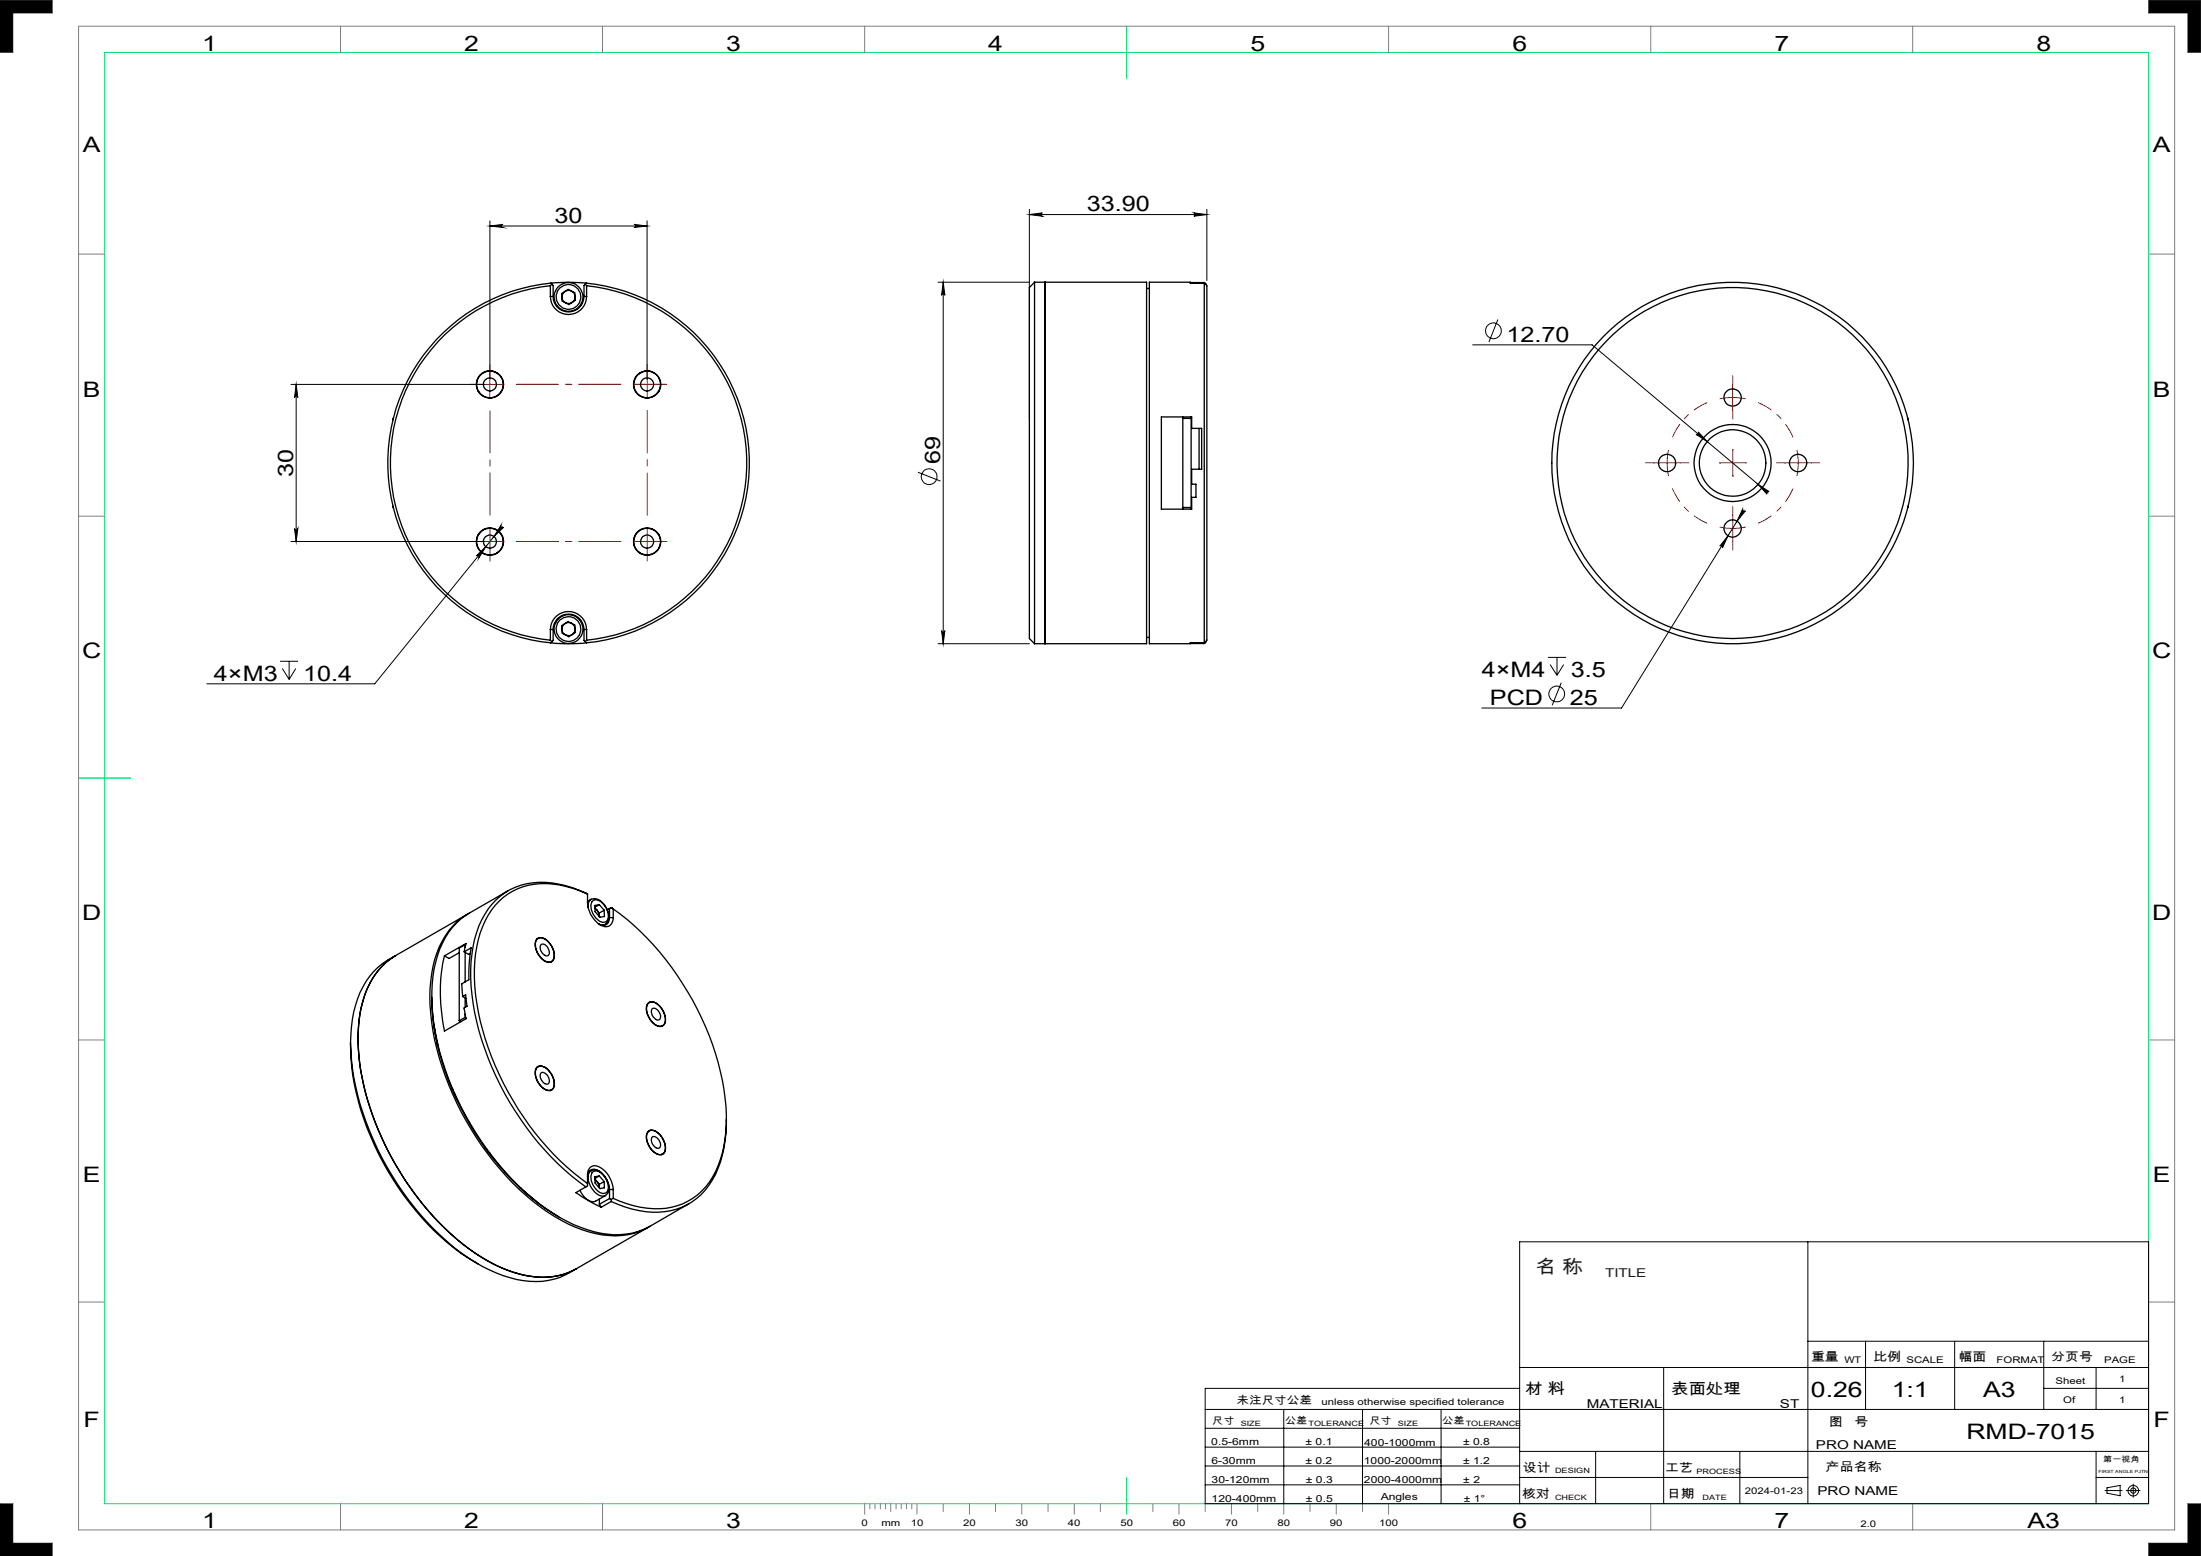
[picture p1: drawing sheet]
<svg xmlns="http://www.w3.org/2000/svg" width="420mm" height="297mm" viewBox="0 0 420 297" stroke-linecap="round" stroke-linejoin="round" font-family="sans-serif">
<path d="M0 0v10M410 0h10M0 297h10M420 287v10" fill="none" stroke="#6a6a6a" stroke-width=".25"/>
<path d="M20 10h390v277h-390zM215 5v10M15 148.5h10M215 282v7" fill="none" stroke="#00e171" stroke-width=".19"/>
<g fill="none" stroke="#808080" stroke-width=".19">
<path d="M0 0h10v2.5h-7.5v7.5h-2.5M15 5h400v287h-400zM65 5v5M115 5v5M165 5v5M265 5v5M315 5v5M365 5v5M410 0v2.5h7.5v7.5h2.5v-10M15 48.5h5M410 48.5h5M15 98.5h5"/>
<path d="M410 98.5h5M15 198.5h5M410 198.5h5M15 248.5h5M410 248.5h5M0 297v-10h2.5v7.5h7.5v2.5M65 287v5M115 287v5M165 287v2M166 287v1M167 287v1M168 287v1"/>
<path d="M169 287v1M170 287v1.5M171 287v1M172 287v1M173 287v1M174 287v1M175 287v2M180 287v1.5M185 287v2M190 287v1.5M195 287v2M200 287v1.5"/>
<path d="M205 287v2M210 287v1.5M220 287v1.5M225 287v2M230 287v1.5M235 287v2M240 287v1.5M245 287v2M250 287v1.5M255 287v2M260 287v1.5M265 287v2"/>
<path d="M315 287v5M365 287v5M420 287h-2.5v7.5h-7.5v2.5h10"/>
</g>
<path d="M0 0v10h2.5v-7.5h7.5v-2.5zM0 287v10h10v-2.5h-7.5v-7.5zM417.5 287v7.5h-7.5v2.5h10v-10zM410 0v2.5h7.5v7.5h2.5v-10z" fill-rule="evenodd" fill="#000"/>
<g fill="none" stroke="#000" stroke-width=".19">
<path d="M196.4 40v40M230.3 40v13.5M93.5 42.2v30.2M93.5 43.1h30M93.5 43.1l2.5-.3a.3 .3 0 0 0-.3 .3 .3 .3 0 0 0 .3 .3zM121 42.8l2.5 .3-2.5 .3a.3 .3 0 0 0 .3-.3 .3 .3 0 0 0-.3-.3zM123.5 42.2v30.2M179 53.9h17.4M180 53.9v69M180 53.9l.3 2.5a.32 .32 0 0 0-.3-.3 .32 .32 0 0 0-.3 .3zM196.4 41h33.9M196.4 41l2.5-.4a.32 .32 0 0 0-.3 .4 .32 .32 0 0 0 .3 .3z"/>
<path d="M227.8 40.6l2.5 .4-2.5 .3a.32 .32 0 0 0 .3-.3 .32 .32 0 0 0-.3-.4zM55.5 73.4h37M56.5 73.4l.3 2.5a.32 .32 0 0 0-.3-.3 .32 .32 0 0 0-.3 .3zM56.5 73.4v30M281 65.8h22.8l33.6 28.3M285.8 61l-1.7 4.3M175.2 90.1l4.3 1.7M324.1 82.4l1.7 1.9-2.2-1.4a.31 .31 0 0 0 .5 0 .31 .31 0 0 0 0-.5zM332.5 97.2a.31 .31 0 0 0 .1 .4 .31 .31 0 0 0 .5-.1l-1.6 2zM332.8 97.4l-23.4 37.7h-26.6M335.5 92.5l2.1 1.3a.31 .31 0 0 0-.5 .1 .31 .31 0 0 0 .1 .4zM55.5 103.4h37"/>
<path d="M56.2 100.9a.32 .32 0 0 0 .3 .3 .32 .32 0 0 0 .3-.3l-.3 2.5zM90.9 106.1l1.8-1.8-1.3 2.2a.32 .32 0 0 0-.1-.4 .32 .32 0 0 0-.4 0zM95.6 100.3a.32 .32 0 0 0 .1 .4 .32 .32 0 0 0 .4-.1l-1.8 1.8zM95.8 100.5l-24.3 30h-32M329.7 102.3l-1 2.3a.29 .29 0 0 0-.1-.5 .29 .29 0 0 0-.4 .1zM53.4 126.2h3.5M53.9 127.6l1.3 2.1M55.2 126.2v3.5M56.4 127.6l-1.2 2.1M179 122.9h17.4M179.7 120.4a.32 .32 0 0 0 .3 .3 .32 .32 0 0 0 .3-.3l-.3 2.5zM295.4 125.5h3.4"/>
<path d="M295.8 126.9l1.3 2M297.1 125.5v3.4M297.9 130.3l-1.7 4.3M298.4 126.9l-1.3 2M345 237v50M345 256h65M356 256v13M373 256v13M390 256v13M230 269h180M230 279.8h60M230 276.2h60"/>
<path d="M230 272.6h60M245 269v18M260 269v18M275 269v18M290 265h-60v22h180v-50h-120v50M290 277h120M290 261h120M304.5 277v10M317.5 261v26M332 277v10M390 265h20M400 261v8"/>
<path d="M400 277v10M230 283.4h60M290 282h55M400 282h10M401.7 284.5h3.3M402.1 284l2.5-.5v2l-2.5-.5zM405.7 284.5h2.7M407.1 283.3v2.5"/>
<circle cx="285" cy="63.1" r="1.51"/>
<circle cx="177.3" cy="91" r="1.51"/>
<circle cx="297" cy="132.5" r="1.51"/>
<circle cx="407.1" cy="284.5" r=".49"/>
<circle cx="407.1" cy="284.5" r="1.01"/>
</g>
<path d="M318.1 88.4l.3 2.4M318.1 88.4l.3-2.5M343.1 88.4l-.2-2.5M343.1 88.4l-.2 2.4M330.6 100.9l2.5-.3M330.6 100.9l-2.4-.3" fill="none" stroke="#f00" stroke-width=".19" stroke-dasharray="15.2 1.3 1.3 1.3" stroke-linecap="butt"/>
<path d="M325.8 76.8a12.5 12.5 0 0 0-6.7 6.7M319.1 93.2a12.5 12.5 0 0 0 6.7 6.7M335.5 99.9a12.5 12.5 0 0 0 6.6-6.7M342.1 83.5a12.5 12.5 0 0 0-6.6-6.7" fill="none" stroke="#f00" stroke-width=".19" stroke-dasharray="15.2 1.3 1.3 1.3" stroke-dashoffset="12.3" stroke-linecap="butt"/>
<path d="M91 73.4h5M93.5 70.9v5M328.1 76.1a12.6 12.6 0 0 1 5 0M330.6 73.4v5" fill="none" stroke="#f00" stroke-width=".19"/>
<g fill="none" stroke="#f00" stroke-width=".19" stroke-dasharray="15.2 1.3 1.3 1.3">
<path d="M91 73.4h-1.2M93.5 70.9v-1.3M123.5 73.4v-2.5M123.5 73.4h-2.5M123.5 73.4v2.5M123.5 73.4h2.5M123.5 70.9v-1.3M126 73.4h1.3M330.6 73.4v-1.7M330.6 78.4v1.6M315.6 88.4h-1.6M318.1 88.4h-2.5"/>
<path d="M318.1 88.4h2.5M320.6 88.4h1.7M328.1 88.4h.1M330.6 98.4v-1.7M330.6 88.4v-2.5M330.6 88.4h-2.5M330.6 88.4v2.5M330.6 88.4h2.5M330.6 85.9h.1M330.6 90.9h.1M333.1 88.4h.1M340.6 88.4h-1.6"/>
<path d="M343.1 88.4h2.5M343.1 88.4h-2.5M345.6 88.4h1.7M91 103.4h-1.2M93.5 103.4v-2.5M93.5 103.4h-2.5M93.5 103.4v2.5M93.5 103.4h2.5M93.5 105.9v1.2M123.5 103.4v-2.5M123.5 103.4h-2.5M123.5 103.4v2.5"/>
<path d="M123.5 103.4h2.5M123.5 105.9v1.2M126 103.4h1.3M330.6 100.9v2.5M330.6 100.9v-2.5M330.6 103.4v1.6"/>
</g>
<path d="M98.5 73.4h20M93.5 98.4v-20M123.5 98.4v-20M98.5 103.4h20" fill="none" stroke="#f00" stroke-width=".19" stroke-dasharray="15.2 1.3 1.3 1.3" stroke-dashoffset="7.1"/>
<g fill="#000">
<path d="M93.5 43.1l2.5-.3a.3 .3 0 0 0-.3 .3 .3 .3 0 0 0 .3 .3zM121 42.8l2.5 .3-2.5 .3a.3 .3 0 0 0 .3-.3 .3 .3 0 0 0-.3-.3z"/>
<path d="M180 53.9l.3 2.5a.32 .32 0 0 0-.3-.3 .32 .32 0 0 0-.3 .3zM179.7 120.4a.32 .32 0 0 0 .3 .3 .32 .32 0 0 0 .3-.3l-.3 2.5z"/>
<path d="M196.4 41l2.5-.4a.32 .32 0 0 0-.3 .4 .32 .32 0 0 0 .3 .3zM227.8 40.6l2.5 .4-2.5 .3a.32 .32 0 0 0 .3-.3 .32 .32 0 0 0-.3-.4z"/>
<path d="M56.5 73.4l.3 2.5a.32 .32 0 0 0-.3-.3 .32 .32 0 0 0-.3 .3zM56.2 100.9a.32 .32 0 0 0 .3 .3 .32 .32 0 0 0 .3-.3l-.3 2.5z"/>
<path d="M95.6 100.3l-1.3 2.1 1.8-1.8a.31 .31 0 0 1-.4 .1 .31 .31 0 0 1-.1-.4zM90.9 106.1a.31 .31 0 0 1 .4 0 .31 .31 0 0 1 .1 .4l1.3-2.2zM332.5 97.2l-1 2.3 1.6-2a.31 .31 0 0 1-.5 .1 .31 .31 0 0 1-.1-.4zM329.7 102.3l-1.5 1.9a.29 .29 0 0 1 .4 0 .29 .29 0 0 1 .1 .4zM335.5 92.5l1.7 1.8a.32 .32 0 0 1 0-.4 .32 .32 0 0 1 .4-.1zM324.1 82.4a.31 .31 0 0 1 0 .5 .31 .31 0 0 1-.5 0l2.2 1.4z"/>
</g>
<g fill="none" stroke="#000" stroke-width=".25">
<path d="M105 56.6a3.5 3.5 0 0 0 3.5 3.4 3.5 3.5 0 0 0 3.4-3.4M105 54.5a34 34 0 0 0-30.5 33.9 34 34 0 0 0 30.5 33.8M105 56.6h.6M105 54.5v2.1M105.1 54a34.5 34.5 0 0 0-31.1 34.4 34.5 34.5 0 0 0 31.1 34.3M105.1 54a32.9 32.9 0 0 1 6.8 0M105.1 54l.5 .5v2.1M105.3 54.3l-.3 .2M105.6 56.6a2.95 2.95 0 0 0 2.9 2.9 2.95 2.95 0 0 0 2.9-2.9M107.2 56l1.2-.8 1.3 .7 .1 1.4-1.3 .8-1.2-.6zM111.4 56.6h.5M111.7 54.3l.2 .2"/>
<path d="M111.9 54a34.5 34.5 0 0 1 31.1 34.4 34.5 34.5 0 0 1-31.1 34.3M111.9 54l-.5 .5v2.1M111.9 54.5a34 34 0 0 1 30.6 33.9 34 34 0 0 1-30.6 33.8M111.9 54.5v2.1M197.4 53.9h21.4v69h-21.4M197.4 53.9l-1 1v67l1 1M197.4 53.9v69M199.4 53.9v69zM218.8 55.1h.5M227.1 53.9h2.6M229.7 53.9l.3 .1 .1 .3M229.7 53.9v.1"/>
<path d="M229.8 54h-2.7v-.1h-7.8v69h7.8v-.2h2.7M229.8 54v68.7M229.8 54a.85 .85 0 0 1 .5 1.1v66.1a1.44 1.44 0 0 1-.5 1.5M75 79.9v.2M91.3 74.7l.3 .4M94.8 71.2l.4 .3M122.2 71.2l-.4 .3M125.7 74.7l-.3 .4M221.6 79.6h5.8v2.2h1.9v7.8h-1.9v2.8h.8v2.5h-.8v2.3h-5.8zM225.7 79.6v.3M225.7 79.9v17M225.7 79.9h1.6"/>
<path d="M227.3 79.6v.3M227.3 79.9v17M364.1 79.9h.1M364.1 79.9v.2M75 96.6v.3M225.7 96.9v.3M225.7 96.9h1.6M227.3 96.9v.3M228.8 81.8v7.8M364.1 96.9h.1M364.1 96.6v.3M91.6 101.7l-.3 .4"/>
<path d="M95.2 105.3l-.4 .3M107.2 119.4l1.2-.8 1.3 .7 .1 1.4-1.3 .8-1.2-.6zM121.8 105.3l.4 .3M125.4 101.7l.3 .4M105 120.2a3.5 3.5 0 0 1 3.5-3.5 3.5 3.5 0 0 1 3.4 3.5M105 120.2v2M105 120.2h.6M105 122.2l.3 .3M105.1 122.7a32.9 32.9 0 0 0 6.8 0M105.6 120.2a2.95 2.95 0 0 1 2.9-3 2.95 2.95 0 0 1 2.9 3M105.6 120.2v2l-.5 .5M111.4 120.2v2l.5 .5"/>
<path d="M111.4 120.2h.5M111.9 120.2v2M111.9 122.2l-.2 .3M218.8 121.7h.5M227.1 122.8h2.6M229.7 122.7v.1M230.1 122.4l-.1 .3-.3 .1M89.2 174.5l-13.7 7.9M89.4 174.4a15.1 15.1 0 0 0-7 11.5 40.9 40.9 0 0 0 3.3 21.2 55.6 55.6 0 0 0 17.4 23.3 25.1 25.1 0 0 0 14.3 5.5 12.6 12.6 0 0 0 6.5-1.7M96.9 170l-7.4 4.3a14.2 14.2 0 0 0-6.4 9.3 35.9 35.9 0 0 0 1.4 19 56.2 56.2 0 0 0 18.3 27.1 26.3 26.3 0 0 0 14.4 6 12.7 12.7 0 0 0 6.8-1.6l7.4-4.3M102.4 179.3a1.29 1.29 0 0 1 1.9 .2 3.6 3.6 0 0 1 1.3 3.7 1.14 1.14 0 0 1-1.8 .1 3.6 3.6 0 0 1-1.5-3.7zM102.6 179.1a1.77 1.77 0 0 1 2.3 1 2.89 2.89 0 0 1 .6 3.3 1.41 1.41 0 0 1-2-.3 3.5 3.5 0 0 1-1.2-3.8z"/>
<path d="M102.7 179.1l-.3 .1M112.1 172a2.11 2.11 0 0 1 3.3 .7 3 3 0 0 1 .6 3.3l-.5 .4M112.1 170.7a16.7 16.7 0 0 0-13.3-1.1 13 13 0 0 0-7.2 8.5 32.8 32.8 0 0 0 .5 18.4 55.3 55.3 0 0 0 20 29.4M112.8 171.7a1.34 1.34 0 0 0-.6 1.5M112.9 172.2a1.12 1.12 0 0 1 1.8-.1 3.3 3.3 0 0 1 1.2 3.5 1.12 1.12 0 0 1-1.7 .1 3.3 3.3 0 0 1-1.3-3.5zM113.5 173.4l.4 .3M113.5 173.3l.4 .4M113.9 173.7l.4 .7 .1 .6M113.9 173.7l.5 .6M114.2 176.3l.2 .1a1.19 1.19 0 0 0 1.1 0M114.4 174.3v.7M114.4 172.7l-.9 .1 .1 1.2 .9 1.1 .8-.2v-1.2"/>
<path d="M114.4 172.7l.9 1M114.4 172.7l-.9 .5M115.3 173.7l-.9 .6M115.5 176.4l-.3 .2M115.9 176.1l-.4 .3M116.3 175.2a1.25 1.25 0 0 1-.5 1.2 1.25 1.25 0 0 1-1.4 0M116.3 173.5v1.7M116.3 175.2h.7M116.3 175.2h-.1M116.6 173.2h.1M116.6 173.2l-.7 .5 .4-.2M116.6 173.2l.4 .3"/>
<path d="M116.6 173.2l-.3 .3M117 175.2a1.51 1.51 0 0 1-.7 1.5 1.51 1.51 0 0 1-1.8-.1 5.6 5.6 0 0 1-2.4-4.3v-1.7a17 17 0 0 0-13.8-1.2 13.6 13.6 0 0 0-7.7 9.9 36.1 36.1 0 0 0 1.3 19.1 56.7 56.7 0 0 0 18.6 27.2l1.3 1M117 173.5a54.6 54.6 0 0 1 21.5 37.7 23 23 0 0 1-3.1 14.4 12.1 12.1 0 0 1-12 5 20.4 20.4 0 0 1-6.4-1.9M117 173.5v1.7M66.9 199a48.6 48.6 0 0 0 8 26 46.4 46.4 0 0 0 16.4 16.3M72.7 184.7a18.6 18.6 0 0 0-4.3 12 47.1 47.1 0 0 0 5.9 23.5 53.1 53.1 0 0 0 16.4 19 24.2 24.2 0 0 0 13 4.6 12.4 12.4 0 0 0 6.3-1.6 13.7 13.7 0 0 1-10.7 1 34.3 34.3 0 0 1-15.8-10.1 56.1 56.1 0 0 1-15-30.9 25.8 25.8 0 0 1 1.9-14.1 12.7 12.7 0 0 1 5.1-5.7l-2.1 1.5zM75.5 182.4a14.6 14.6 0 0 0-8 10.8 38.5 38.5 0 0 0 2.3 20.9 55.9 55.9 0 0 0 18.1 25 26.3 26.3 0 0 0 13.2 5.5 13 13 0 0 0 7.4-1.6l15.2-8.7M82.4 190.3a50.9 50.9 0 0 0 9.4 27.7 47.4 47.4 0 0 0 14.8 14.3M82.8 195.5l.7 4M83.1 197.1h-.1M83.5 199.3v.1M84.8 182.5a32.5 32.5 0 0 0 0 14.3l4.1-2.4-.4-2 .6-.3-.2-2.2-.6 .3"/>
<path d="M87.6 181.9l-1.9 1-.9-.4M87.6 194.8l.3 .2M88.3 190.2l.6 .4M88.6 181.7l1.3-.8a28 28 0 0 0-.4 6.1l-1.4 .8 .2 2.4M88.6 181.7l.3-1.6-4.1 2.4M88.6 181.7l.8 .5 .3-.2M88.8 194.2l.1 .1M88.8 180.3v.5M88.8 181.8v5.6M88.8 190.5v1.8M88.8 193.6v.6M88.8 180.3l.1 .1"/>
<path d="M88.8 194.2l-1.2 .6M88.8 180.3l-1.2 .7v13.8M103.2 180.4a.9 .9 0 0 1 1.4 .5l.1 .4a.7 .7 0 0 1 .2 .7 .7 .7 0 0 1-.7 .5 1.67 1.67 0 0 1-1-2.1zM105.2 183.5l-.2 .2M123.6 191.6a1.25 1.25 0 0 1 1.9 .1 3.6 3.6 0 0 1 1.3 3.7 1.3 1.3 0 0 1-2.2-.1 3.2 3.2 0 0 1-1-3.7zM123.8 191.4a1.57 1.57 0 0 1 2 .5 3.2 3.2 0 0 1 .9 3.7 1.41 1.41 0 0 1-2-.2 3.9 3.9 0 0 1-1.3-3.5zM123.9 191.3l-.3 .2M124.4 192.6a.9 .9 0 0 1 1.4 .6 .96 .96 0 0 1-.1 1.5 1.6 1.6 0 0 1-1.3-2.1zM126.4 195.8l-.2 .1M86.4 207.8v.3M86.7 208.6v.4M92.6 219.1l.3 .2"/>
<path d="M93.2 220l.3 .1M102.4 203.8a1.29 1.29 0 0 1 1.9 .2 3.6 3.6 0 0 1 1.3 3.7 1.17 1.17 0 0 1-1.8 .1 3.4 3.4 0 0 1-1.4-4zM102.6 203.6a2.22 2.22 0 0 1 2.6 1.4l.6 1.4a1.22 1.22 0 0 1-.4 1.5 1.22 1.22 0 0 1-1.5 0 3.5 3.5 0 0 1-1.6-4zM102.7 203.6l-.3 .2M103.2 204.9a.95 .95 0 0 1 1.4 .5l.1 .3a.7 .7 0 0 1 .2 .8 .7 .7 0 0 1-.7 .4 1.67 1.67 0 0 1-1-2zM105.2 208l-.2 .2M123.6 216.1a1.3 1.3 0 0 1 1.9 .1 3.5 3.5 0 0 1 1.3 3.7 1.3 1.3 0 0 1-2.2-.2 3.2 3.2 0 0 1-1-3.6zM123.8 215.9a1.69 1.69 0 0 1 2 .5 3.3 3.3 0 0 1 .9 3.8 1.63 1.63 0 0 1-2.3-.7 3.1 3.1 0 0 1-.8-3.4zM123.9 215.9l-.3 .1M124.4 217.1a.95 .95 0 0 1 1.4 .6 .96 .96 0 0 1-.1 1.5 1.6 1.6 0 0 1-1.3-2.1zM138.6 213.6a22.1 22.1 0 0 1-3.3 12.6 12.5 12.5 0 0 1-13.4 4.9 22.4 22.4 0 0 1-5.3-1.8M99.2 226.7l3.1 2.6"/>
<path d="M99.4 226.8h-.1M101 228.3h.1M111.8 226.6l-1.9 1 3 1.9 1.8 .9M111.8 226.6l.3-.3a4.4 4.4 0 0 1 .4-3.3 1.42 1.42 0 0 1 2-.2 5.3 5.3 0 0 1 2.5 4.2M112.1 224.6a1.28 1.28 0 0 1 .6-1.3 1.28 1.28 0 0 1 1.5 .1 4.7 4.7 0 0 1 2.1 3.6M112.8 223.4a2.02 2.02 0 0 1 2.6 1.1 2.59 2.59 0 0 1 .1 3.7l-1.8 1.1a2.44 2.44 0 0 1-2.8-1.6l-.2-.5M112.8 223.4a2.23 2.23 0 0 0-.1 3 2.69 2.69 0 0 0 2.7 1.8h.1M112.8 223.4l-.4 .3M112.8 223.4h.1M112.9 223.9a1.12 1.12 0 0 1 1.8 0 3.3 3.3 0 0 1 1.2 3.5 1.12 1.12 0 0 1-1.7 0 3.3 3.3 0 0 1-1.3-3.5zM113.5 225.2l.4 .3M113.5 225.1l.4 .4"/>
<path d="M113.9 225.5l.4 .7 .1 .6M113.9 225.5l.5 .6M114.4 229.9l.3 .5M114.4 226.1v.7M114.4 228.8v1.1M114.4 224.5l.9 1M114.4 224.5l-.9 .1 .1 1.2 .9 1.1 .8-.2v-1.2M114.4 224.5l-.9 .4M115.3 225.5l-.9 .6M116.3 227h.7M116.3 228.8l.3 .1M116.3 227v1.8"/>
<path d="M116.3 228.8l-1.9 1.1M116.3 227l-.1 .2M116.6 229.3l-1.9 1.1M116.6 228.9v.4M117 227v1.7M117 228.7l-.4 .2M126.4 220.3l-.2 .1"/>
<circle cx="108.5" cy="56.7" r="2.38"/>
<circle cx="108.5" cy="56.7" r="1.24"/>
<circle cx="108.5" cy="56.7" r="2.75"/>
<circle cx="93.5" cy="73.4" r="1.27"/>
<circle cx="93.5" cy="73.4" r="2.6"/>
<circle cx="93.5" cy="73.4" r="2.54"/>
<circle cx="123.5" cy="73.4" r="2.54"/>
<circle cx="123.5" cy="73.4" r="2.6"/>
<circle cx="123.5" cy="73.4" r="1.26"/>
<circle cx="330.6" cy="75.9" r="1.65"/>
<circle cx="318.1" cy="88.4" r="1.66"/>
<circle cx="330.6" cy="88.4" r="33.5"/>
<circle cx="330.6" cy="88.4" r="7.4"/>
<circle cx="330.6" cy="88.4" r="34.5"/>
<circle cx="330.6" cy="88.4" r="6.3"/>
<circle cx="343.1" cy="88.4" r="1.65"/>
<circle cx="93.5" cy="103.4" r="2.55"/>
<circle cx="93.5" cy="103.4" r="2.61"/>
<circle cx="93.5" cy="103.4" r="1.25"/>
<circle cx="123.5" cy="103.4" r="2.55"/>
<circle cx="123.5" cy="103.4" r="2.61"/>
<circle cx="123.5" cy="103.4" r="1.24"/>
<circle cx="330.6" cy="100.9" r="1.64"/>
<circle cx="108.5" cy="120.1" r="2.37"/>
<circle cx="108.5" cy="120.1" r="2.74"/>
<circle cx="108.5" cy="120.1" r="1.25"/>
</g>
<g font-size="4.1">
<text x="38.6" y="9.7">1</text>
<text x="88.6" y="9.7">2</text>
<text x="138.6" y="9.7">3</text>
<text x="188.6" y="9.7">4</text>
<text x="238.6" y="9.7">5</text>
<text x="288.6" y="9.7">6</text>
<text x="338.6" y="9.7">7</text>
<text x="388.6" y="9.7">8</text>
<text x="15.8" y="28.9">A</text>
<text x="410.8" y="28.9">A</text>
<text x="207.4" y="40.4">33.90</text>
<text x="105.8" y="42.5">30</text>
<text x="287.5" y="65.2">12.70</text>
<text x="15.8" y="75.7">B</text>
<text x="410.8" y="75.7">B</text>
<text x="179.4" y="88.5" transform="rotate(-90 179.4 88.5)">69</text>
<text x="56" y="91" transform="rotate(-90 56 91)">30</text>
<text x="15.7" y="125.6">C</text>
<text x="410.7" y="125.6">C</text>
<text x="40.8" y="129.9">4×M3</text>
<text x="57.8" y="129.9">10.4</text>
<text x="282.8" y="129.2">4×M4</text>
<text x="299.8" y="129.2">3.5</text>
<text x="284.3" y="134.5">PCD</text>
<text x="299.6" y="134.5">25</text>
<text x="15.7" y="175.7">D</text>
<text x="410.7" y="175.7">D</text>
<text x="15.8" y="225.7">E</text>
<text x="410.8" y="225.7">E</text>
<text x="345.6" y="266.7">0.26</text>
<text x="361" y="266.7">1:1</text>
<text x="378.4" y="266.7">A3</text>
<text x="15.9" y="272.4">F</text>
<text x="375.2" y="274.7">RMD-7015</text>
<text x="411" y="272.4">F</text>
<text x="38.6" y="291.7">1</text>
<text x="88.6" y="291.7">2</text>
<text x="138.6" y="291.7">3</text>
<text x="288.6" y="291.7">6</text>
<text x="338.6" y="291.7">7</text>
<text x="386.9" y="291.7">A3</text>
</g>
<text font-size="3.5" fill="#191924" x="293" y="243">名 称</text>
<g font-size="2.9">
<text x="291" y="266.1">材 料</text>
<text x="318.9" y="266.1">表面处理</text>
</g>
<text font-size="2.3" fill="#191924" x="306.3" y="243.8">TITLE</text>
<g font-size="2.3">
<text x="345.6" y="259.7">重量</text>
<text x="357.4" y="259.8">比例</text>
<text x="373.8" y="259.8">幅面</text>
<text x="391.4" y="259.7">分页号</text>
<text x="302.8" y="268.7">MATERIAL</text>
<text x="339.7" y="268.7">ST</text>
<text x="349" y="272.2">图</text>
<text x="353.9" y="272.2">号</text>
<text x="290.6" y="280.9">设计</text>
<text x="317.8" y="281">工艺</text>
<text x="346.5" y="276.5">PRO NAME</text>
<text x="348.4" y="280.7">产品名称</text>
<text x="290.5" y="285.9">核对</text>
<text x="318.1" y="285.9">日期</text>
<text x="346.8" y="285.4">PRO NAME</text>
</g>
<text font-size="2.1" x="236" y="268.1">未注尺寸公差</text>
<g font-size="1.9">
<text x="231.1" y="275.9">0.5-6mm</text>
<text x="231.3" y="271.8">尺寸</text>
<text x="245.2" y="271.8">公差</text>
<text x="249.1" y="275.9">± 0.1</text>
<text x="260.3" y="276">400-1000mm</text>
<text x="261.3" y="271.7">尺寸</text>
<text x="275.2" y="271.8">公差</text>
<text x="279.2" y="275.9">± 0.8</text>
<text x="231.2" y="279.5">6-30mm</text>
<text x="249.1" y="279.4">± 0.2</text>
<text x="260.2" y="279.5">1000-2000mm</text>
<text x="279.2" y="279.4">± 1.2</text>
<text x="231.2" y="286.7">120-400mm</text>
<text x="231.2" y="283.1">30-120mm</text>
<text x="249.2" y="286.7">± 0.5</text>
<text x="249.2" y="283.1">± 0.3</text>
<text x="260.3" y="283.1">2000-4000mm</text>
<text x="263.5" y="286.3">Angles</text>
<text x="279.2" y="283">± 2</text>
<text x="279.3" y="286.7">± 1°</text>
</g>
<g font-size="1.7">
<text x="352" y="260.2">WT</text>
<text x="363.8" y="260.2">SCALE</text>
<text x="381" y="260.2">FORMAT</text>
<text x="401.5" y="260.2">PAGE</text>
<text x="404.4" y="263.8">1</text>
<text x="252.2" y="268.2">unless otherwise specified tolerance</text>
<text x="392.2" y="264.1">Sheet</text>
<text x="393.7" y="267.9">Of</text>
<text x="404.4" y="267.7">1</text>
<text x="332.9" y="285.2">2024-01-23</text>
<text x="164.4" y="291.2">0</text>
<text x="168.2" y="291.2">mm</text>
<text x="173.8" y="291.2">10</text>
<text x="183.8" y="291.2">20</text>
<text x="193.8" y="291.2">30</text>
<text x="203.8" y="291.2">40</text>
<text x="213.8" y="291.2">50</text>
<text x="223.8" y="291.2">60</text>
<text x="233.8" y="291.2">70</text>
<text x="243.8" y="291.2">80</text>
<text x="253.8" y="291.2">90</text>
<text x="263.2" y="291.2">100</text>
<text x="355" y="291.4">2.0</text>
</g>
<text font-size="1.5" x="401.3" y="279">第一视角</text>
<g font-size="1.4">
<text x="236.7" y="272.2">SIZE</text>
<text x="249.7" y="272.2">TOLERANCE</text>
<text x="266.7" y="272.2">SIZE</text>
<text x="279.7" y="272.1">TOLERANCE</text>
<text x="296.7" y="281.2">DESIGN</text>
<text x="323.7" y="281.3">PROCESS</text>
<text x="296.7" y="286.3">CHECK</text>
<text x="324.9" y="286.4">DATE</text>
</g>
<text font-size=".8" x="400.4" y="281.1">FIRST ANGLE PJTN</text>
</svg>
